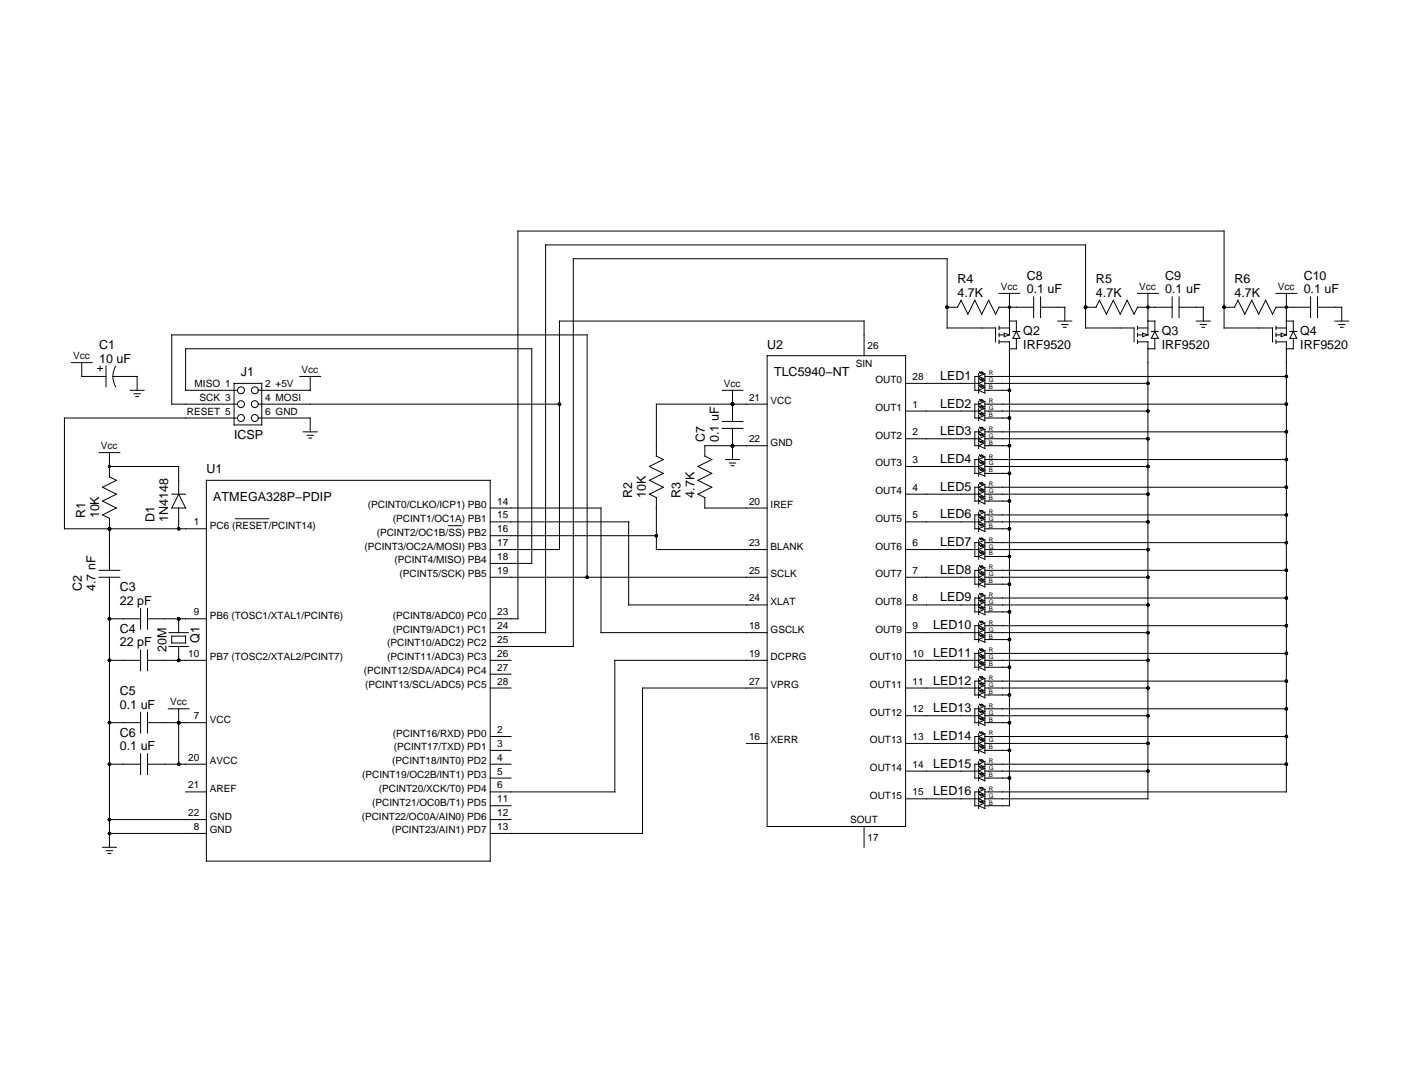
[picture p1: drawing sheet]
<svg xmlns="http://www.w3.org/2000/svg" width="279mm" height="216mm" viewBox="0 0 279 216" stroke-linecap="round" stroke-linejoin="round" font-family="sans-serif">
<g fill="none" stroke="#000" stroke-width=".2">
<path d="M197.5 58h4.2M199.6 58v8.2M204.4 58.7v4.1M205.8 58.7v4.1M224.9 58h4.1M227 58v8.2M231.8 58.7v4.1M233.1 58.7v4.1M252.3 58h4.1M254.4 58v8.2M259.2 58.7v4.1M260.5 58.7v4.1"/>
<path d="M14.1 71.7h4.1M16.2 71.7v2.7h4.8M19.3 72.9h1M19.8 72.4v.9M21 72.4v4.1M22.3 74.4h4.8v2.8M22.9 72.4a4.1 4.1 0 0 0 0 4.1M25.7 77.2h2.8M26.5 77.9h1.2M26.8 78.4h.6M46.3 75.8h5.5v8.2h-5.5zM47 77.2h-10.3v-8.2h68.4v42.4h-8.2"/>
<path d="M47 79.9h-13v-13.7h82.1v47.9M51.1 79.9h59.5M59.3 74.4h4.1M61.3 74.4v2.8h-10.2M142.8 77.2h4.1M144.8 77.2v6.1M151.7 79.9h-21.9v10.3l1.4 .7-2.8 1.3 2.8 1.4-2.8 1.4 2.8 1.3-2.8 1.4 1.4 .7v10.3h21.9M151.7 70.3h27.4v93.1h-27.4zM170.9 70.3v-6.8h-60.3v45.2h-13.7M179.1 75.8h14.4M187.3 60.7h2.1M189.3 60.7l.7-1.3 1.4 2.7 1.4-2.7 1.3 2.7 1.4-2.7 1.4 2.7 .6-1.4h6.9"/>
<path d="M193.5 74.4h-.7v2.8h.7M193.5 79.9h-.7v2.7h.7M193.5 74.4l1.2-.5v1.1zM193.5 75.8l1.2-.5v1zM193.5 77.2l1.2-.6v1.1zM193.5 79.9l1.2-.5v1.1zM193.5 73.9v1.1M193.5 75.3v1M193.5 76.6v1.1M193.5 79.4v1.1M193.7 73.5l.4 .4M193.7 73.5l.2 .3"/>
<path d="M193.7 73.5l.3 .2M193.7 74.9l.4 .4M193.7 74.9l.2 .3M193.7 74.9l.3 .1M193.7 76.3l.4 .3M193.7 76.3l.2 .3M193.7 76.3l.3 .1M193.7 79l.4 .4M193.7 79l.2 .3M193.7 79l.3 .2M194.1 73.5l.4 .4M194.1 73.5l.2 .3"/>
<path d="M194.1 73.5l.3 .2M194.1 74.9l.4 .4M194.1 74.9l.2 .3M194.1 74.9l.3 .1M194.1 76.3l.4 .3M194.1 76.3l.2 .3M194.1 76.3l.3 .1M194.1 79l.4 .4M194.1 79l.2 .3M194.1 79l.3 .2M194.7 77.2h4.9M194.7 79.9h59.7"/>
<path d="M194.7 75.8h32.3M194.7 74.4h59.7M196.9 67.6v-2.8h-9.6v-13.6h-73.9v76.6h-16.5M197.5 67.6h2.1v91.7h-4.9M197.5 66.2h1.1M197.5 64.8h2.1M197.5 64.5v.7M197.5 65.9v.7M197.5 67.2v.7M198.6 65.9l1 .3-1 .4zM199.6 63.5h1.4v2M200.3 65.5h1.4"/>
<path d="M201 66.9v2.1h-1.4M201 65.5l.7 1.4h-1.4zM205.8 60.7h4.8v2.8M209.2 63.5h2.7M209.9 64.2h1.3M210.3 64.7h.5M214.7 60.7h2l.7-1.3 1.4 2.7 1.3-2.7 1.4 2.7 1.4-2.7 1.3 2.7 .7-1.4h6.9M224.2 67.6v-2.8h-9.5v-16.4h-106.8v76.7h-11M224.9 67.6h2.1v90.3h-32.3M224.9 66.2h1.1M224.9 64.8h2.1M224.9 64.5v.7"/>
<path d="M224.9 65.9v.7M224.9 67.2v.7M226 65.9l1 .3-1 .4zM227 63.5h1.4v2M227.7 65.5h1.3M228.4 66.9v2.1h-1.4M228.4 65.5l.6 1.4h-1.3zM233.1 60.7h4.8v2.8M236.6 63.5h2.7M237.3 64.2h1.2M237.7 64.7h.5M242 60.7h2.1l.7-1.3 1.3 2.7 1.4-2.7 1.4 2.7 1.4-2.7 1.3 2.7 .7-1.4h6.9"/>
<path d="M251.6 67.6v-2.8h-9.6v-19.1h-139.6v76.6h-5.5M252.3 67.6h2.1v89h-59.7M252.3 66.2h1M252.3 64.8h2.1M252.3 64.5v.7M252.3 65.9v.7M252.3 67.2v.7M253.3 65.9l1.1 .3-1.1 .4zM254.4 63.5h1.3v2M255 65.5h1.4M255.7 66.9v2.1h-1.3M255.7 65.5l.7 1.4h-1.4z"/>
<path d="M260.5 60.7h4.8v2.8M263.9 63.5h2.8M264.7 64.2h1.2M265 64.7h.6M19.6 89.5h4.1M21.6 89.5v4.8l1.4 .7-2.7 1.3 2.7 1.4-2.7 1.4 2.7 1.3-2.7 1.4M21.6 92.2h13.7v5.5M34 97.7h2.7M35.3 97.7l1.4 2.7h-2.7zM40.8 95h56.1v75.3h-56.1zM47 82.6h-34.3v21.9h28.1M51.1 82.6h10.2v2.8"/>
<path d="M60 85.4h2.7M60.7 86.1h1.3M61.1 86.6h.5M142.8 84.7h4.1M142.8 83.3h4.1M143.5 90.9h2.7M144.2 91.5h1.3M144.6 92.1h.5M144.8 84.7v6.2M151.7 88.1h-12.3v2.1l1.3 .7-2.7 1.3 2.7 1.4-2.7 1.4 2.7 1.3-2.7 1.4 1.4 .7v2h12.3M179.1 92.2h14.4M179.1 81.3h14.4"/>
<path d="M179.1 86.8h14.4M179.1 97.7h14.4M193.5 90.9h-.7v2.7h.7M193.5 85.4h-.7v2.7h.7M193.5 96.3h-.7v2.8h.7M193.5 81.3l1.2-.6v1.1zM193.5 82.6l1.2-.5v1.1zM193.5 85.4l1.2-.6v1.1zM193.5 86.8l1.2-.6v1.1zM193.5 88.1l1.2-.5v1.1zM193.5 90.9l1.2-.6v1.1zM193.5 92.2l1.2-.5v1.1z"/>
<path d="M193.5 93.6l1.2-.6v1.1zM193.5 96.3l1.2-.5v1.1zM193.5 97.7l1.2-.5v1.1zM193.5 99.1l1.2-.6v1.1zM193.5 80.7v1.1M193.5 82.1v1.1M193.5 84.8v1.1M193.5 86.2v1.1M193.5 87.6v1.1M193.5 90.3v1.1M193.5 91.7v1.1M193.5 93v1.1"/>
<path d="M193.5 95.8v1.1M193.5 97.2v1.1M193.5 98.5v1.1M193.7 80.4l.4 .3M193.7 80.4l.2 .3M193.7 80.4l.3 .1M193.7 81.8l.4 .3M193.7 81.8l.2 .2M193.7 81.8l.3 .1M193.7 84.5l.4 .3M193.7 84.5l.2 .3M193.7 84.5l.3 .1"/>
<path d="M193.7 85.9l.4 .3M193.7 85.9l.2 .2M193.7 85.9l.3 .1M193.7 87.2l.4 .4M193.7 87.2l.2 .3M193.7 87.2l.3 .2M193.7 90l.4 .3M193.7 90l.2 .2M193.7 90l.3 .1M193.7 91.3l.4 .4M193.7 91.3l.2 .3M193.7 91.3l.3 .2"/>
<path d="M193.7 92.7l.4 .3M193.7 92.7l.2 .3M193.7 92.7l.3 .1M193.7 95.4l.4 .4M193.7 95.4l.2 .3M193.7 95.4l.3 .2M193.7 96.8l.4 .4M193.7 96.8l.2 .3M193.7 96.8l.3 .1M193.7 98.2l.4 .3M193.7 98.2l.2 .3M193.7 98.2l.3 .1"/>
<path d="M194.1 80.4l.4 .3M194.1 80.4l.2 .3M194.1 80.4l.3 .1M194.1 81.8l.4 .3M194.1 81.8l.2 .2M194.1 81.8l.3 .1M194.1 84.5l.4 .3M194.1 84.5l.2 .3M194.1 84.5l.3 .1M194.1 85.9l.4 .3M194.1 85.9l.2 .2M194.1 85.9l.3 .1"/>
<path d="M194.1 87.2l.4 .4M194.1 87.2l.2 .3M194.1 87.2l.3 .2M194.1 90l.4 .3M194.1 90l.2 .2M194.1 90l.3 .1M194.1 91.3l.4 .4M194.1 91.3l.2 .3M194.1 91.3l.3 .2M194.1 92.7l.4 .3M194.1 92.7l.2 .3M194.1 92.7l.3 .1"/>
<path d="M194.1 95.4l.4 .4M194.1 95.4l.2 .3M194.1 95.4l.3 .2M194.1 96.8l.4 .4M194.1 96.8l.2 .3M194.1 96.8l.3 .1M194.1 98.2l.4 .3M194.1 98.2l.2 .3M194.1 98.2l.3 .1M194.7 92.2h32.3M194.7 90.9h59.7M194.7 88.1h4.9"/>
<path d="M194.7 81.3h32.3M194.7 86.8h32.3M194.7 97.7h32.3M194.7 82.6h4.9M194.7 85.4h59.7M194.7 96.3h59.7M194.7 93.6h4.9M194.7 99.1h4.9M19.6 114.1h4.1M19.6 112.8h4.1M20.3 101.8l1.3 .7v10.3M21.6 114.1v53.4"/>
<path d="M35.3 100.4v4.1M46.5 102.6h6.6M88.7 103.9h2.6M96.9 100.4h21.9v24.7h32.9M96.9 103.2h27.4v16.4h27.4M96.9 114.1h54.8M96.9 105.9h32.9M179.1 108.7h14.4M179.1 103.2h14.4M179.1 119.6h14.4M179.1 114.1h14.4M193.5 101.8h-.7v2.7h.7"/>
<path d="M193.5 112.8h-.7v2.7h.7M193.5 107.3h-.7v2.7h.7M193.5 118.2h-.7v2.8h.7M193.5 101.8l1.2-.5v1.1zM193.5 103.2l1.2-.6v1.1zM193.5 104.5l1.2-.5v1.1zM193.5 107.3l1.2-.6v1.1zM193.5 108.7l1.2-.6v1.1zM193.5 110l1.2-.5v1.1zM193.5 112.8l1.2-.6v1.1zM193.5 114.1l1.2-.5v1.1zM193.5 115.5l1.2-.5v1z"/>
<path d="M193.5 118.2l1.2-.5v1.1zM193.5 119.6l1.2-.5v1.1zM193.5 101.3v1.1M193.5 102.6v1.1M193.5 104v1.1M193.5 106.7v1.1M193.5 108.1v1.1M193.5 109.5v1.1M193.5 112.2v1.1M193.5 113.6v1.1M193.5 115v1M193.5 117.7v1.1"/>
<path d="M193.5 119.1v1.1M193.7 100.9l.4 .4M193.7 100.9l.2 .3M193.7 100.9l.3 .2M193.7 102.3l.4 .3M193.7 102.3l.2 .3M193.7 102.3l.3 .1M193.7 103.7l.4 .3M193.7 103.7l.2 .2M193.7 103.7l.3 .1M193.7 106.4l.4 .3M193.7 106.4l.2 .3"/>
<path d="M193.7 106.4l.3 .1M193.7 107.8l.4 .3M193.7 107.8l.2 .2M193.7 107.8l.3 .1M193.7 109.1l.4 .4M193.7 109.1l.2 .3M193.7 109.1l.3 .2M193.7 111.9l.4 .3M193.7 111.9l.2 .2M193.7 111.9l.3 .1M193.7 113.2l.4 .4M193.7 113.2l.2 .3"/>
<path d="M193.7 113.2l.3 .2M193.7 114.6l.4 .4M193.7 114.6l.2 .3M193.7 114.6l.3 .1M193.7 117.3l.4 .4M193.7 117.3l.2 .3M193.7 117.3l.3 .2M193.7 118.7l.4 .4M193.7 118.7l.2 .3M193.7 118.7l.3 .2M194.1 100.9l.4 .4M194.1 100.9l.2 .3"/>
<path d="M194.1 100.9l.3 .2M194.1 102.3l.4 .3M194.1 102.3l.2 .3M194.1 102.3l.3 .1M194.1 103.7l.4 .3M194.1 103.7l.2 .2M194.1 103.7l.3 .1M194.1 106.4l.4 .3M194.1 106.4l.2 .3M194.1 106.4l.3 .1M194.1 107.8l.4 .3M194.1 107.8l.2 .2"/>
<path d="M194.1 107.8l.3 .1M194.1 109.1l.4 .4M194.1 109.1l.2 .3M194.1 109.1l.3 .2M194.1 111.9l.4 .3M194.1 111.9l.2 .2M194.1 111.9l.3 .1M194.1 113.2l.4 .4M194.1 113.2l.2 .3M194.1 113.2l.3 .2M194.1 114.6l.4 .4M194.1 114.6l.2 .3"/>
<path d="M194.1 114.6l.3 .1M194.1 117.3l.4 .4M194.1 117.3l.2 .3M194.1 117.3l.3 .2M194.1 118.7l.4 .4M194.1 118.7l.2 .3M194.1 118.7l.3 .2M194.7 104.5h4.9M194.7 108.7h32.3M194.7 103.2h32.3M194.7 119.6h32.3M194.7 114.1h32.3"/>
<path d="M194.7 112.8h59.7M194.7 101.8h59.7M194.7 107.3h59.7M194.7 118.2h59.7M194.7 110h4.9M194.7 115.5h4.9M21.6 122.3h6.2M21.6 130.6h6.2M27.8 120.3v4.1M27.8 128.5v4.1M29.2 122.3h11.6M29.2 130.6h11.6"/>
<path d="M29.2 120.3v4.1M29.2 128.5v4.1M33.4 125.1h3.8M33.4 127.8h3.8M34 125.8h2.7v1.3h-2.7zM35.3 122.3v2.8M35.3 127.8v2.8M96.9 130.6h4.1M96.9 136h4.1M96.9 133.3h4.1M151.7 130.6h-30.1v26h-24.7M151.7 136h-24.7v28.8h-30.1"/>
<path d="M179.1 130.6h14.4M179.1 136h14.4M179.1 125.1h14.4M193.5 123.7h-.7v2.8h.7M193.5 129.2h-.7v2.7h.7M193.5 134.7h-.7v2.7h.7M193.5 121l1.2-.6v1.1zM193.5 123.7l1.2-.5v1.1zM193.5 125.1l1.2-.6v1.1zM193.5 126.5l1.2-.6v1.1zM193.5 129.2l1.2-.6v1.1zM193.5 130.6l1.2-.6v1.1z"/>
<path d="M193.5 131.9l1.2-.5v1.1zM193.5 134.7l1.2-.6v1.1zM193.5 136l1.2-.5v1.1zM193.5 137.4l1.2-.5v1zM193.5 120.4v1.1M193.5 123.2v1.1M193.5 124.5v1.1M193.5 125.9v1.1M193.5 128.6v1.1M193.5 130v1.1M193.5 131.4v1.1M193.5 134.1v1.1"/>
<path d="M193.5 135.5v1.1M193.5 136.9v1M193.5 139.6v1.1M193.7 120.1l.3 .1M193.7 120.1l.4 .3M193.7 120.1l.2 .3M193.7 122.8l.4 .4M193.7 122.8l.2 .3M193.7 122.8l.3 .2M193.7 124.2l.4 .3M193.7 124.2l.2 .3M193.7 124.2l.3 .1"/>
<path d="M193.7 125.6l.4 .3M193.7 125.6l.2 .2M193.7 125.6l.3 .1M193.7 128.3l.4 .3M193.7 128.3l.2 .3M193.7 128.3l.3 .1M193.7 129.7l.4 .3M193.7 129.7l.2 .2M193.7 129.7l.3 .1M193.7 131l.4 .4M193.7 131l.2 .3M193.7 131l.3 .2"/>
<path d="M193.7 133.8l.4 .3M193.7 133.8l.2 .2M193.7 133.8l.3 .1M193.7 135.1l.4 .4M193.7 135.1l.2 .3M193.7 135.1l.3 .2M193.7 136.5l.4 .4M193.7 136.5l.2 .3M193.7 136.5l.3 .1M193.7 139.2l.4 .4M193.7 139.2l.2 .3M193.7 139.2l.3 .2"/>
<path d="M194.1 120.1l.4 .3M194.1 120.1l.2 .3M194.1 120.1l.3 .1M194.1 122.8l.4 .4M194.1 122.8l.2 .3M194.1 122.8l.3 .2M194.1 124.2l.4 .3M194.1 124.2l.2 .3M194.1 124.2l.3 .1M194.1 125.6l.4 .3M194.1 125.6l.2 .2M194.1 125.6l.3 .1"/>
<path d="M194.1 128.3l.4 .3M194.1 128.3l.2 .3M194.1 128.3l.3 .1M194.1 129.7l.4 .3M194.1 129.7l.2 .2M194.1 129.7l.3 .1M194.1 131l.4 .4M194.1 131l.2 .3M194.1 131l.3 .2M194.1 133.8l.4 .3M194.1 133.8l.2 .2M194.1 133.8l.3 .1"/>
<path d="M194.1 135.1l.4 .4M194.1 135.1l.2 .3M194.1 135.1l.3 .2M194.1 136.5l.4 .4M194.1 136.5l.2 .3M194.1 136.5l.3 .1M194.1 139.2l.4 .4M194.1 139.2l.2 .3M194.1 139.2l.3 .2M194.7 130.6h32.3M194.7 136h32.3M194.7 125.1h32.3"/>
<path d="M194.7 123.7h59.7M194.7 129.2h59.7M194.7 134.7h59.7M194.7 121h4.9M194.7 126.5h4.9M194.7 131.9h4.9M194.7 137.4h4.9M21.6 142.9h6.2M21.6 151.1h6.2M27.8 140.8v4.1M27.8 149v4.1M29.2 140.8v4.1"/>
<path d="M29.2 149v4.1M29.2 142.9h11.6M29.2 151.1h11.6M33.3 140.1h4.1M35.3 140.1v11M36.7 156.6h4.1M96.9 151.1h4.1M96.9 145.6h4.1M96.9 148.4h4.1M96.9 153.8h4.1M96.9 159.3h4.1M147.6 147h4.1"/>
<path d="M179.1 141.5h14.4M179.1 147h14.4M179.1 152.5h14.4M179.1 157.9h14.4M193.5 140.1h-.7v2.8h.7M193.5 156.6h-.7v2.7h.7M193.5 151.1h-.7v2.7h.7M193.5 145.6h-.7v2.8h.7M193.5 140.1l1.2-.5v1.1zM193.5 141.5l1.2-.5v1.1zM193.5 142.9l1.2-.6v1.1zM193.5 145.6l1.2-.5v1.1z"/>
<path d="M193.5 147l1.2-.6v1.1zM193.5 148.4l1.2-.6v1.1zM193.5 151.1l1.2-.6v1.1zM193.5 152.5l1.2-.6v1.1zM193.5 153.8l1.2-.5v1.1zM193.5 156.6l1.2-.6v1.1zM193.5 157.9l1.2-.5v1.1zM193.5 159.3l1.2-.5v1.1zM193.5 141v1.1M193.5 142.3v1.1M193.5 145.1v1.1M193.5 146.4v1.1"/>
<path d="M193.5 147.8v1.1M193.5 150.5v1.1M193.5 151.9v1.1M193.5 153.3v1.1M193.5 156v1.1M193.5 157.4v1.1M193.5 158.8v1.1M193.7 140.6l.4 .4M193.7 140.6l.2 .3M193.7 140.6l.3 .2M193.7 142l.4 .3M193.7 142l.2 .3"/>
<path d="M193.7 142l.3 .1M193.7 144.7l.4 .4M193.7 144.7l.2 .3M193.7 144.7l.3 .2M193.7 146.1l.4 .3M193.7 146.1l.2 .3M193.7 146.1l.3 .1M193.7 147.5l.4 .3M193.7 147.5l.2 .2M193.7 147.5l.3 .1M193.7 150.2l.4 .3M193.7 150.2l.2 .3"/>
<path d="M193.7 150.2l.3 .1M193.7 151.6l.4 .3M193.7 151.6l.2 .2M193.7 151.6l.3 .1M193.7 152.9l.4 .4M193.7 152.9l.2 .3M193.7 152.9l.3 .2M193.7 155.7l.4 .3M193.7 155.7l.2 .3M193.7 155.7l.3 .1M193.7 157l.4 .4M193.7 157l.2 .3"/>
<path d="M193.7 157l.3 .2M193.7 158.4l.4 .4M193.7 158.4l.2 .3M193.7 158.4l.3 .2M194.1 140.6l.4 .4M194.1 140.6l.2 .3M194.1 140.6l.3 .2M194.1 142l.4 .3M194.1 142l.2 .3M194.1 142l.3 .1M194.1 144.7l.4 .4M194.1 144.7l.2 .3"/>
<path d="M194.1 144.7l.3 .2M194.1 146.1l.4 .3M194.1 146.1l.2 .3M194.1 146.1l.3 .1M194.1 147.5l.4 .3M194.1 147.5l.2 .2M194.1 147.5l.3 .1M194.1 150.2l.4 .3M194.1 150.2l.2 .3M194.1 150.2l.3 .1M194.1 151.6l.4 .3M194.1 151.6l.2 .2"/>
<path d="M194.1 151.6l.3 .1M194.1 152.9l.4 .4M194.1 152.9l.2 .3M194.1 152.9l.3 .2M194.1 155.7l.4 .3M194.1 155.7l.2 .3M194.1 155.7l.3 .1M194.1 157l.4 .4M194.1 157l.2 .3M194.1 157l.3 .2M194.1 158.4l.4 .4M194.1 158.4l.2 .3"/>
<path d="M194.1 158.4l.3 .2M194.7 140.1h59.7M194.7 142.9h4.9M194.7 151.1h59.7M194.7 145.6h59.7M194.7 148.4h4.9M194.7 153.8h4.9M194.7 141.5h32.3M194.7 147h32.3M194.7 152.5h32.3M20.3 167.5h2.7M21 168.2h1.3"/>
<path d="M21.4 168.8h.5M21.6 162h19.2M21.6 164.8h19.2M96.9 162h4.1M170.9 163.4v4.1"/>
<circle cx="47.7" cy="77.2" r=".68"/>
<circle cx="47.7" cy="79.9" r=".68"/>
<circle cx="50.4" cy="77.2" r=".68"/>
<circle cx="50.4" cy="79.9" r=".68"/>
<circle cx="47.7" cy="82.6" r=".68"/>
<circle cx="50.4" cy="82.6" r=".68"/>
</g>
<g fill="#000">
<circle cx="110.6" cy="79.9" r=".34"/>
<circle cx="144.8" cy="79.9" r=".34"/>
<circle cx="187.3" cy="60.7" r=".34"/>
<circle cx="199.6" cy="60.7" r=".34"/>
<circle cx="199.6" cy="77.2" r=".34"/>
<circle cx="214.7" cy="60.7" r=".34"/>
<circle cx="227" cy="75.8" r=".34"/>
<circle cx="227" cy="60.7" r=".34"/>
<circle cx="242" cy="60.7" r=".34"/>
<circle cx="254.4" cy="74.4" r=".34"/>
<circle cx="254.4" cy="60.7" r=".34"/>
<circle cx="254.4" cy="79.9" r=".34"/>
<circle cx="21.6" cy="92.2" r=".34"/>
<circle cx="144.8" cy="88.1" r=".34"/>
<circle cx="199.6" cy="99.1" r=".34"/>
<circle cx="199.6" cy="88.1" r=".34"/>
<circle cx="199.6" cy="82.6" r=".34"/>
<circle cx="199.6" cy="93.6" r=".34"/>
<circle cx="227" cy="86.8" r=".34"/>
<circle cx="227" cy="81.3" r=".34"/>
<circle cx="227" cy="97.7" r=".34"/>
<circle cx="227" cy="92.2" r=".34"/>
<circle cx="254.4" cy="90.9" r=".34"/>
<circle cx="254.4" cy="85.4" r=".34"/>
<circle cx="254.4" cy="96.3" r=".34"/>
<circle cx="21.6" cy="104.5" r=".34"/>
<circle cx="35.3" cy="104.5" r=".34"/>
<circle cx="116.1" cy="114.1" r=".34"/>
<circle cx="129.8" cy="105.9" r=".34"/>
<circle cx="199.6" cy="115.5" r=".34"/>
<circle cx="199.6" cy="110" r=".34"/>
<circle cx="199.6" cy="104.5" r=".34"/>
<circle cx="227" cy="108.7" r=".34"/>
<circle cx="227" cy="114.1" r=".34"/>
<circle cx="227" cy="119.6" r=".34"/>
<circle cx="227" cy="103.2" r=".34"/>
<circle cx="254.4" cy="101.8" r=".34"/>
<circle cx="254.4" cy="118.2" r=".34"/>
<circle cx="254.4" cy="112.8" r=".34"/>
<circle cx="254.4" cy="107.3" r=".34"/>
<circle cx="21.6" cy="130.6" r=".34"/>
<circle cx="21.6" cy="122.3" r=".34"/>
<circle cx="35.3" cy="130.6" r=".34"/>
<circle cx="35.3" cy="122.3" r=".34"/>
<circle cx="199.6" cy="126.5" r=".34"/>
<circle cx="199.6" cy="131.9" r=".34"/>
<circle cx="199.6" cy="137.4" r=".34"/>
<circle cx="199.6" cy="121" r=".34"/>
<circle cx="227" cy="125.1" r=".34"/>
<circle cx="227" cy="130.6" r=".34"/>
<circle cx="227" cy="136" r=".34"/>
<circle cx="254.4" cy="134.7" r=".34"/>
<circle cx="254.4" cy="129.2" r=".34"/>
<circle cx="254.4" cy="123.7" r=".34"/>
<circle cx="21.6" cy="142.9" r=".34"/>
<circle cx="21.6" cy="151.1" r=".34"/>
<circle cx="35.3" cy="142.9" r=".34"/>
<circle cx="35.3" cy="151.1" r=".34"/>
<circle cx="199.6" cy="153.8" r=".34"/>
<circle cx="199.6" cy="142.9" r=".34"/>
<circle cx="199.6" cy="148.4" r=".34"/>
<circle cx="227" cy="147" r=".34"/>
<circle cx="227" cy="141.5" r=".34"/>
<circle cx="227" cy="152.5" r=".34"/>
<circle cx="254.4" cy="145.6" r=".34"/>
<circle cx="254.4" cy="151.1" r=".34"/>
<circle cx="254.4" cy="140.1" r=".34"/>
<circle cx="21.6" cy="162" r=".34"/>
<circle cx="21.6" cy="164.8" r=".34"/>
</g>
<g font-size="2.5">
<text x="189.3" y="55.9">R4</text>
<text x="189.3" y="58.7">4.7K</text>
<text x="203" y="55.3">C8</text>
<text x="203" y="58">0.1 uF</text>
<text x="216.7" y="55.9">R5</text>
<text x="216.7" y="58.7">4.7K</text>
<text x="230.4" y="55.3">C9</text>
<text x="230.4" y="58">0.1 uF</text>
<text x="244.1" y="55.9">R6</text>
<text x="244.1" y="58.7">4.7K</text>
<text x="257.8" y="55.3">C10</text>
<text x="257.8" y="58">0.1 uF</text>
<text x="19.6" y="69">C1</text>
<text x="19.6" y="71.7">10 uF</text>
<text x="151.7" y="69">U2</text>
<text x="202.3" y="69">IRF9520</text>
<text x="202.3" y="66.2">Q2</text>
<text x="229.7" y="69">IRF9520</text>
<text x="229.7" y="66.2">Q3</text>
<text x="257.1" y="69">IRF9520</text>
<text x="257.1" y="66.2">Q4</text>
<text x="47.7" y="74.4">J1</text>
<text x="153.1" y="74.4">TLC5940−NT</text>
<text x="185.9" y="75.1">LED1</text>
<text x="185.9" y="80.6">LED2</text>
<text x="46.3" y="86.8">ICSP</text>
<text x="139.4" y="87.4" transform="rotate(-90 139.4 87.4)">C7</text>
<text x="142.1" y="87.4" transform="rotate(-90 142.1 87.4)">0.1 uF</text>
<text x="185.9" y="86.1">LED3</text>
<text x="40.8" y="93.6">U1</text>
<text x="185.9" y="91.5">LED4</text>
<text x="42.2" y="99.1">ATMEGA328P−PDIP</text>
<text x="125" y="98.4" transform="rotate(-90 125 98.4)">R2</text>
<text x="127.7" y="98.4" transform="rotate(-90 127.7 98.4)">10K</text>
<text x="134.6" y="98.4" transform="rotate(-90 134.6 98.4)">R3</text>
<text x="137.3" y="98.4" transform="rotate(-90 137.3 98.4)">4.7K</text>
<text x="185.9" y="97">LED5</text>
<text x="16.8" y="102.5" transform="rotate(-90 16.8 102.5)">R1</text>
<text x="19.6" y="102.5" transform="rotate(-90 19.6 102.5)">10K</text>
<text x="30.5" y="103.2" transform="rotate(-90 30.5 103.2)">D1</text>
<text x="33.3" y="103.2" transform="rotate(-90 33.3 103.2)">1N4148</text>
<text x="185.9" y="102.5">LED6</text>
<text x="185.9" y="108">LED7</text>
<text x="185.9" y="113.4">LED8</text>
<text x="16.2" y="116.9" transform="rotate(-90 16.2 116.9)">C2</text>
<text x="18.9" y="116.9" transform="rotate(-90 18.9 116.9)">4.7 nF</text>
<text x="23.7" y="116.9">C3</text>
<text x="23.7" y="119.6">22 pF</text>
<text x="185.9" y="118.9">LED9</text>
<text x="23.7" y="125.1">C4</text>
<text x="184.5" y="124.4">LED10</text>
<text x="23.7" y="127.8">22 pF</text>
<text x="32.9" y="128.8" transform="rotate(-90 32.9 128.8)">20M</text>
<text x="39.4" y="127.1" transform="rotate(-90 39.4 127.1)">Q1</text>
<text x="184.5" y="129.9">LED11</text>
<text x="23.7" y="137.4">C5</text>
<text x="184.5" y="135.3">LED12</text>
<text x="23.7" y="140.1">0.1 uF</text>
<text x="184.5" y="140.8">LED13</text>
<text x="23.7" y="145.6">C6</text>
<text x="23.7" y="148.4">0.1 uF</text>
<text x="184.5" y="146.3">LED14</text>
<text x="184.5" y="151.8">LED15</text>
<text x="184.5" y="157.3">LED16</text>
</g>
<g font-size="2">
<text x="197.9" y="57.3">Vcc</text>
<text x="225.3" y="57.3">Vcc</text>
<text x="252.6" y="57.3">Vcc</text>
<text x="14.5" y="71">Vcc</text>
<text x="171.5" y="69">26</text>
<text x="38.5" y="76.5">MISO 1</text>
<text x="52.4" y="76.5">2 +5V</text>
<text x="59.6" y="73.7">Vcc</text>
<text x="143.1" y="76.5">Vcc</text>
<text x="169.2" y="72.5">SIN</text>
<text x="173.1" y="75.8">OUT0</text>
<text x="180.4" y="75.1">28</text>
<text x="37" y="82">RESET 5</text>
<text x="39.5" y="79.2">SCK 3</text>
<text x="52.4" y="79.2">4 MOSI</text>
<text x="52.4" y="82">6 GND</text>
<text x="148.1" y="79.2">21</text>
<text x="152.4" y="79.9">VCC</text>
<text x="173.1" y="81.3">OUT1</text>
<text x="180.4" y="80.6">1</text>
<text x="19.9" y="88.8">Vcc</text>
<text x="148.1" y="87.4">22</text>
<text x="152.4" y="88.1">GND</text>
<text x="173.1" y="86.8">OUT2</text>
<text x="180.4" y="86.1">2</text>
<text x="173.1" y="92.2">OUT3</text>
<text x="180.4" y="91.5">3</text>
<text x="72.7" y="100.4">(PCINT0/CLKO/ICP1) PB0</text>
<text x="98.3" y="99.8">14</text>
<text x="148.1" y="99.8">20</text>
<text x="152.4" y="100.4">IREF</text>
<text x="173.1" y="97.7">OUT4</text>
<text x="180.4" y="97">4</text>
<text x="38.3" y="103.9">1</text>
<text x="41.5" y="104.5">PC6 (RESET/PCINT14)</text>
<text x="74.5" y="105.9">(PCINT2/OC1B/SS) PB2</text>
<text x="77.7" y="103.2">(PCINT1/OC1A) PB1</text>
<text x="98.3" y="102.5">15</text>
<text x="98.3" y="105.2">16</text>
<text x="98.3" y="108">17</text>
<text x="148.1" y="108">23</text>
<text x="173.1" y="103.2">OUT5</text>
<text x="180.4" y="102.5">5</text>
<text x="180.4" y="108">6</text>
<text x="72.1" y="108.7">(PCINT3/OC2A/MOSI) PB3</text>
<text x="78" y="111.4">(PCINT4/MISO) PB4</text>
<text x="98.3" y="110.7">18</text>
<text x="98.3" y="113.4">19</text>
<text x="148.1" y="113.4">25</text>
<text x="152.4" y="108.7">BLANK</text>
<text x="173.1" y="108.7">OUT6</text>
<text x="180.4" y="113.4">7</text>
<text x="79" y="114.1">(PCINT5/SCK) PB5</text>
<text x="148.1" y="118.9">24</text>
<text x="152.4" y="114.1">SCLK</text>
<text x="152.4" y="119.6">XLAT</text>
<text x="173.1" y="114.1">OUT7</text>
<text x="173.1" y="119.6">OUT8</text>
<text x="180.4" y="118.9">8</text>
<text x="38.3" y="121.7">9</text>
<text x="41.5" y="122.3">PB6 (TOSC1/XTAL1/PCINT6)</text>
<text x="77.7" y="122.3">(PCINT8/ADC0) PC0</text>
<text x="77.7" y="125.1">(PCINT9/ADC1) PC1</text>
<text x="98.3" y="121.7">23</text>
<text x="98.3" y="124.4">24</text>
<text x="148.1" y="124.4">18</text>
<text x="152.4" y="125.1">GSCLK</text>
<text x="173.1" y="125.1">OUT9</text>
<text x="180.4" y="124.4">9</text>
<text x="37.2" y="129.9">10</text>
<text x="41.5" y="130.6">PB7 (TOSC2/XTAL2/PCINT7)</text>
<text x="76.6" y="127.8">(PCINT10/ADC2) PC2</text>
<text x="76.6" y="130.6">(PCINT11/ADC3) PC3</text>
<text x="98.3" y="127.1">25</text>
<text x="98.3" y="129.9">26</text>
<text x="148.1" y="129.9">19</text>
<text x="152.4" y="130.6">DCPRG</text>
<text x="172" y="130.6">OUT10</text>
<text x="180.4" y="129.9">10</text>
<text x="72" y="133.3">(PCINT12/SDA/ADC4) PC4</text>
<text x="72.2" y="136">(PCINT13/SCL/ADC5) PC5</text>
<text x="98.3" y="132.6">27</text>
<text x="98.3" y="135.3">28</text>
<text x="148.1" y="135.3">27</text>
<text x="152.4" y="136">VPRG</text>
<text x="172" y="136">OUT11</text>
<text x="180.4" y="135.3">11</text>
<text x="33.6" y="139.5">Vcc</text>
<text x="38.3" y="142.2">7</text>
<text x="41.5" y="142.9">VCC</text>
<text x="172" y="141.5">OUT12</text>
<text x="180.4" y="140.8">12</text>
<text x="77.7" y="145.6">(PCINT16/RXD) PD0</text>
<text x="77.9" y="148.4">(PCINT17/TXD) PD1</text>
<text x="98.3" y="144.9">2</text>
<text x="98.3" y="147.7">3</text>
<text x="148.1" y="146.3">16</text>
<text x="152.4" y="147">XERR</text>
<text x="172" y="147">OUT13</text>
<text x="180.4" y="146.3">13</text>
<text x="37.2" y="155.9">21</text>
<text x="37.2" y="150.4">20</text>
<text x="41.5" y="151.1">AVCC</text>
<text x="71.6" y="153.8">(PCINT19/OC2B/INT1) PD3</text>
<text x="77.6" y="151.1">(PCINT18/INT0) PD2</text>
<text x="98.3" y="150.4">4</text>
<text x="98.3" y="153.1">5</text>
<text x="98.3" y="155.9">6</text>
<text x="172" y="152.5">OUT14</text>
<text x="180.4" y="151.8">14</text>
<text x="37.2" y="161.4">22</text>
<text x="41.5" y="156.6">AREF</text>
<text x="73.6" y="159.3">(PCINT21/OC0B/T1) PD5</text>
<text x="74.9" y="156.6">(PCINT20/XCK/T0) PD4</text>
<text x="98.3" y="158.6">11</text>
<text x="98.3" y="161.4">12</text>
<text x="172" y="157.9">OUT15</text>
<text x="180.4" y="157.3">15</text>
<text x="38.3" y="164.1">8</text>
<text x="41.5" y="162">GND</text>
<text x="41.5" y="164.8">GND</text>
<text x="71.5" y="162">(PCINT22/OC0A/AIN0) PD6</text>
<text x="77.5" y="164.8">(PCINT23/AIN1) PD7</text>
<text x="98.3" y="164.1">13</text>
<text x="168.1" y="162.7">SOUT</text>
<text x="171.5" y="166.2">17</text>
</g>
<g font-size="1.2">
<text x="195.5" y="74.2">R</text>
<text x="195.5" y="75.6">G</text>
<text x="195.5" y="77">B</text>
<text x="195.5" y="79.7">R</text>
<text x="195.5" y="81.1">G</text>
<text x="195.5" y="82.4">B</text>
<text x="195.5" y="85.2">R</text>
<text x="195.5" y="86.5">G</text>
<text x="195.5" y="87.9">B</text>
<text x="195.5" y="90.7">R</text>
<text x="195.5" y="92">G</text>
<text x="195.5" y="93.4">B</text>
<text x="195.5" y="96.1">R</text>
<text x="195.5" y="97.5">G</text>
<text x="195.5" y="98.9">B</text>
<text x="195.5" y="101.6">R</text>
<text x="195.5" y="103">G</text>
<text x="195.5" y="104.3">B</text>
<text x="195.5" y="107.1">R</text>
<text x="195.5" y="108.4">G</text>
<text x="195.5" y="109.8">B</text>
<text x="195.5" y="112.6">R</text>
<text x="195.5" y="113.9">G</text>
<text x="195.5" y="115.3">B</text>
<text x="195.5" y="118">R</text>
<text x="195.5" y="119.4">G</text>
<text x="195.5" y="120.8">B</text>
<text x="195.5" y="123.5">R</text>
<text x="195.5" y="124.9">G</text>
<text x="195.5" y="126.2">B</text>
<text x="195.5" y="129">R</text>
<text x="195.5" y="130.4">G</text>
<text x="195.5" y="131.7">B</text>
<text x="195.5" y="134.5">R</text>
<text x="195.5" y="135.8">G</text>
<text x="195.5" y="137.2">B</text>
<text x="195.5" y="139.9">R</text>
<text x="195.5" y="141.3">G</text>
<text x="195.5" y="142.7">B</text>
<text x="195.5" y="145.4">R</text>
<text x="195.5" y="146.8">G</text>
<text x="195.5" y="148.1">B</text>
<text x="195.5" y="150.9">R</text>
<text x="195.5" y="152.3">G</text>
<text x="195.5" y="153.6">B</text>
<text x="195.5" y="156.4">R</text>
<text x="195.5" y="157.7">G</text>
<text x="195.5" y="159.1">B</text>
</g>
</svg>
